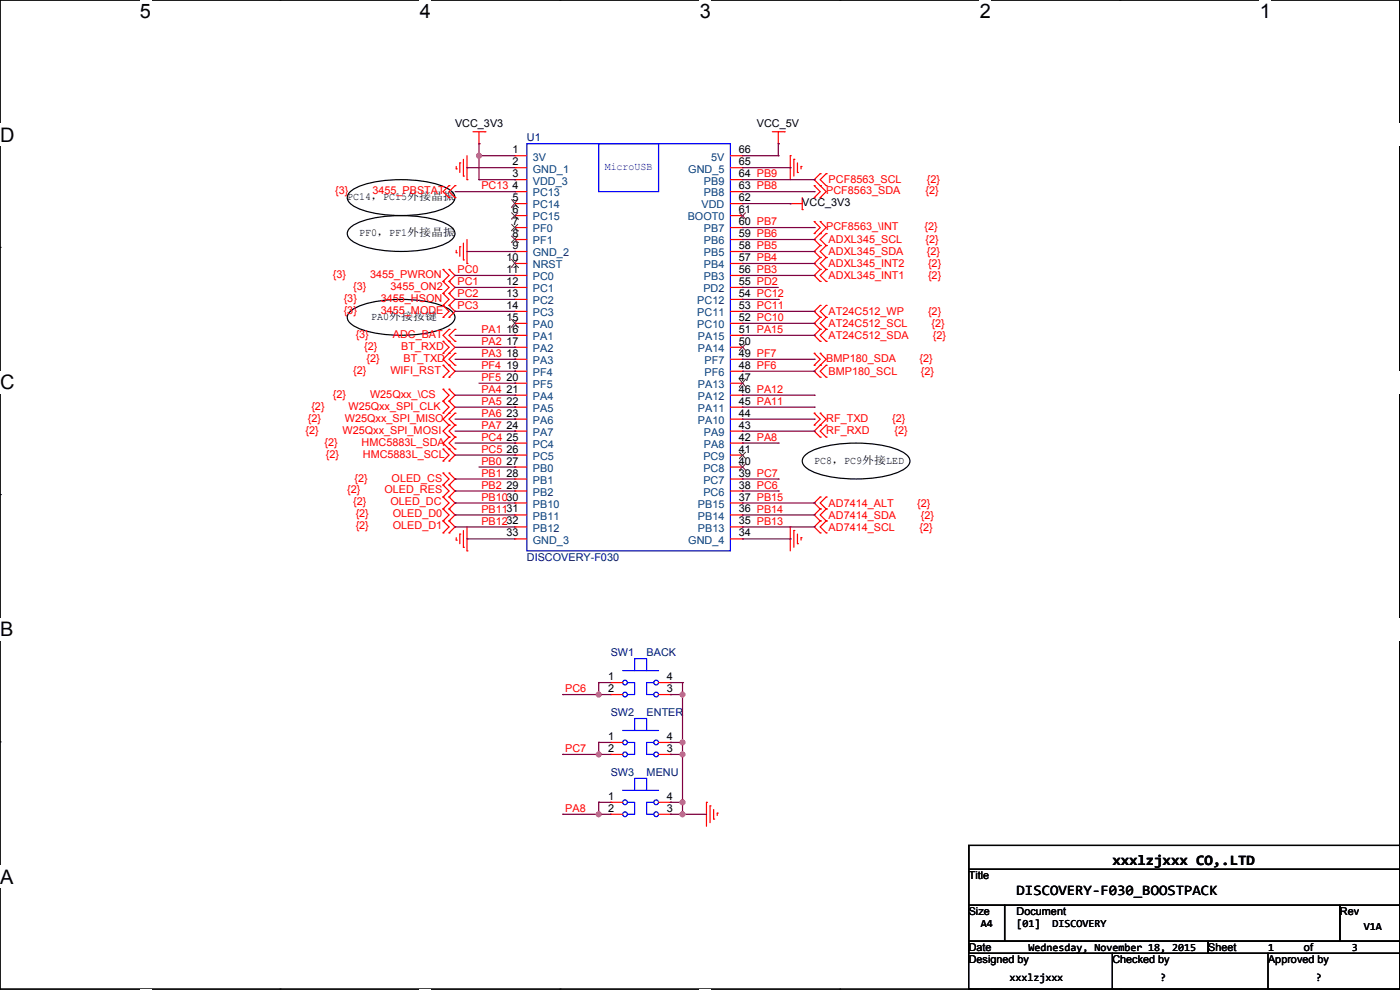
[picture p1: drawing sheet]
<svg xmlns="http://www.w3.org/2000/svg" width="297mm" height="210mm" viewBox="0 0 297 210" stroke-linecap="round" stroke-linejoin="round" font-family="sans-serif">
<path d="M0 0h296.9v209.8h-296.9z" fill="none" stroke="#000" stroke-width=".25"/>
<g fill="#fff">
<path d="M29.7 0h2.3v4.7h-2.3z"/>
<path d="M29.7 209.8h2.3v.2h-2.3z"/>
</g>
<path d="M59.4 0h.1M59.4 209.8h.1" fill="none" stroke="#000" stroke-width=".25"/>
<g fill="#fff">
<path d="M89.1 0h2.3v4.7h-2.3z"/>
<path d="M89.1 209.8h2.3v.2h-2.3z"/>
</g>
<path d="M118.8 0h.1M118.8 209.8h.1" fill="none" stroke="#000" stroke-width=".25"/>
<g fill="#fff">
<path d="M148.5 0h2.3v4.7h-2.3z"/>
<path d="M148.5 209.8h2.3v.2h-2.3z"/>
</g>
<path d="M178.2 0h.1M178.2 209.8h.1" fill="none" stroke="#000" stroke-width=".25"/>
<g fill="#fff">
<path d="M207.8 0h2.4v4.7h-2.4z"/>
<path d="M207.8 209.8h2.4v.2h-2.4z"/>
</g>
<path d="M237.5 0h.1M237.5 209.8h.1" fill="none" stroke="#000" stroke-width=".25"/>
<g fill="#fff">
<path d="M267.2 0h2.4v4.7h-2.4z"/>
<path d="M267.2 209.8h2.4v.2h-2.4z"/>
<path d="M0 26.2h3.1v4.8h-3.1z"/>
<path d="M296.9 26.2l.1 4.8z"/>
<path d="M0 78.7h3.1v4.7h-3.1z"/>
<path d="M296.9 78.7l.1 4.7z"/>
</g>
<path d="M0 52.5h.1M296.9 52.5h.1" fill="none" stroke="#000" stroke-width=".25"/>
<g fill="#fff">
<path d="M0 131.1h2.8v4.8h-2.8z"/>
<path d="M296.9 131.1l.1 4.8z"/>
</g>
<path d="M0 104.9h.1M296.9 104.9h.1" fill="none" stroke="#000" stroke-width=".25"/>
<g fill="#fff">
<path d="M0 183.6h2.8v4.7h-2.8z"/>
<path d="M296.9 183.6l.1 4.7z"/>
</g>
<g fill="none" stroke="#000" stroke-width=".25">
<path d="M74.1 48.5a9.6 9.6 0 0 1 5.2-2.3 29.2 29.2 0 0 1 14.8 1 3.4 3.4 0 0 1 2.4 2.3 2.49 2.49 0 0 1-1.5 2 25.6 25.6 0 0 1-14.4 1.5l-1.3-.2a9.6 9.6 0 0 1-5.2-2.3 1.46 1.46 0 0 1 0-2zM74.1 40.9a9.6 9.6 0 0 1 5.2-2.3 29.2 29.2 0 0 1 14.8 1 3.4 3.4 0 0 1 2.4 2.3 2.49 2.49 0 0 1-1.5 1.9 25.6 25.6 0 0 1-14.4 1.6l-1.3-.2a9.6 9.6 0 0 1-5.2-2.3 1.46 1.46 0 0 1 0-2zM74.1 66.3a9.6 9.6 0 0 1 5.2-2.3 29.2 29.2 0 0 1 14.8 1 3.4 3.4 0 0 1 2.4 2.3 2.49 2.49 0 0 1-1.5 1.9 25.6 25.6 0 0 1-14.4 1.6l-1.3-.2a9.6 9.6 0 0 1-5.2-2.3 1.46 1.46 0 0 1 0-2zM170.6 96.8a9.6 9.6 0 0 1 5.2-2.3 29.2 29.2 0 0 1 14.9 1 3.4 3.4 0 0 1 2.3 2.3 2.49 2.49 0 0 1-1.5 1.9 25.6 25.6 0 0 1-14.3 1.6l-1.4-.2a9.6 9.6 0 0 1-5.2-2.3 1.46 1.46 0 0 1 0-2zM0 157.4h.1M296.9 157.4h.1M205.5 179.3h91.4v5.1h-91.4zM205.5 179.3v30.5M205.5 184.4h91.4v7.6h-91.4zM205.5 192h7.6v7.7h-7.6zM205.5 199.7h50.8v2.5h-50.8zM213.1 192h71.1v7.7h-71.1z"/>
<path d="M256.3 199.7h40.6v2.5h-40.6zM284.2 192h12.7v7.7h-12.7zM205.5 209.8h.1M236 209.8h.1M236 202.2v7.6M269 209.8h.1M269 202.2v7.6M296.9 202.2v7.6h-91.4"/>
</g>
<g fill="none" stroke="#f00" stroke-width=".25">
<path d="M95.3 39.4h.1M95.3 39.4l-1.3 1.3 1.3 1.2M96.5 39.4h.1M96.5 39.4l-1.2 1.3 1.2 1.2M96.8 35.8h.1M96.8 35.3v.5M97.5 34.6h.1M97.5 34.6v2M98.3 37.3h.1M98.3 33.8v3.5M99.1 38.1h.1M99.1 33v5.1"/>
<path d="M100.3 28h2.6M101.6 30.5h.1M101.6 28v2.5M102.9 28h.1M109.2 33h.1M109.2 35.6h.1M109.2 38.1h.1M109.2 33h2.6M109.2 35.6h2.6M109.2 38.1h2.6M155 33h2.5M155 35.6h2.5"/>
<path d="M155 38.1h2.5M157.5 38.1h.1M157.5 35.6h.1M157.5 33h.1M163.8 28h2.6M165.1 30.5h.1M165.1 28v2.5M166.4 28h.1M167.7 33h.1M167.7 33v5.1M168.4 33.8h.1M168.4 33.8v3.5"/>
<path d="M169.2 36.6h.1M169.2 34.6v2M169.9 35.3h.1M169.9 35.3v.5M172.7 39.4h.1M172.7 39.4l1.3 1.3-1.3 1.2M174 36.8h.1M174 39.4h.1M174 36.8l-1.3 1.3 2.6 2.6-1.3 1.2M175.3 39.4h.1M175.3 36.8h.1M175.3 36.8l-1.3 1.3 1.3 1.3"/>
<path d="M94 59.7h.1M94 57.2h.1M94 59.7l1.3 1.3-1.3 1.2M94 57.2l1.3 1.2-1.3 1.3M95.3 59.7h.1M95.3 57.2h.1M95.3 41.9h.1M95.3 59.7l1.2 1.3-1.2 1.2M95.3 57.2l1.2 1.2-1.2 1.3M96.5 41.9h.1M96.8 53.6h.1M96.8 53.1v.5"/>
<path d="M97.5 52.3h.1M97.5 52.3v2.1M98.3 55.1h.1M98.3 51.6v3.5M99.1 55.9h.1M99.1 50.8v5.1M109.2 40.7h.1M109.2 43.2h.1M109.2 45.7h.1M109.2 48.3h.1M109.2 50.8h.1M109.2 53.4h.1"/>
<path d="M109.2 55.9h.1M109.2 58.4h.1M109.2 43.2h2.6M109.2 40.7h2.6M109.2 45.7h2.6M109.2 48.3h2.6M109.2 50.8h2.6M109.2 53.4h2.6M109.2 55.9h2.6M109.2 58.4h2.6M155 43.2h2.5M155 40.7h2.5"/>
<path d="M155 45.7h2.5M155 48.3h2.5M155 50.8h2.5M155 53.4h2.5M155 55.9h2.5M155 58.4h2.5M157.5 58.4h.1M157.5 55.9h.1M157.5 53.4h.1M157.5 50.8h.1M157.5 48.3h.1M157.5 45.7h.1"/>
<path d="M157.5 43.2h.1M157.5 40.7h.1M167.7 43.2h.1M167.7 43.2h2.5M170.2 44.5h.1M170.2 41.9v2.6M172.7 41.9h.1M172.7 49.5h.1M172.7 47h.1M172.7 47l1.3 1.3-1.3 1.2M174 52.1h.1M174 54.6h.1"/>
<path d="M174 49.5h.1M174 57.2h.1M174 59.7h.1M174 41.9h.1M174 47h.1M174 52.1l-1.3 1.3 1.3 1.2M174 47l1.3 1.3-2.6 2.5 1.3 1.3M174 57.2l-1.3 1.2 1.3 1.3M174 54.6l-1.3 1.3 1.3 1.3M175.3 54.6h.1M175.3 52.1h.1M175.3 49.5h.1"/>
<path d="M175.3 59.7h.1M175.3 57.2h.1M175.3 52.1l-1.3 1.3 1.3 1.2M175.3 49.5l-1.3 1.3 1.3 1.3M175.3 57.2l-1.3 1.2 1.3 1.3M175.3 54.6l-1.3 1.3 1.3 1.3M94 72.4h.1M94 74.9h.1M94 77.5h.1M94 64.8h.1M94 67.3h.1M94 62.2h.1"/>
<path d="M94 72.4l1.3 1.3-1.3 1.2M94 77.5l1.3 1.3-1.3 1.2M94 64.8l1.3 1.3-1.3 1.2M94 62.2l1.3 1.3-1.3 1.3M95.3 74.9h.1M95.3 77.5h.1M95.3 72.4h.1M95.3 69.9h.1M95.3 67.3h.1M95.3 64.8h.1M95.3 62.2h.1M95.3 69.9l-1.3 1.2 2.5 2.6-2.5 2.5 2.5 2.6-1.2 1.2"/>
<path d="M95.3 64.8l1.2 1.3-1.2 1.2M95.3 62.2l1.2 1.3-1.2 1.3M96.5 74.9h.1M96.5 77.5h.1M96.5 69.9h.1M96.5 72.4h.1M96.5 74.9l-1.2 1.3 1.2 1.3M96.5 69.9l-1.2 1.2 1.2 1.3M109.2 61h.1M109.2 63.5h.1M109.2 66.1h.1M109.2 68.6h.1"/>
<path d="M109.2 71.1h.1M109.2 73.7h.1M109.2 76.2h.1M109.2 78.8h.1M109.2 61h2.6M109.2 63.5h2.6M109.2 66.1h2.6M109.2 68.6h2.6M109.2 71.1h2.6M109.2 73.7h2.6M109.2 76.2h2.6M109.2 78.8h2.6"/>
<path d="M155 61h2.5M155 63.5h2.5M155 66.1h2.5M155 68.6h2.5M155 71.1h2.5M155 73.7h2.5M155 76.2h2.5M155 78.8h2.5M157.5 78.8h.1M157.5 76.2h.1M157.5 73.7h.1M157.5 71.1h.1"/>
<path d="M157.5 68.6h.1M157.5 66.1h.1M157.5 63.5h.1M157.5 61h.1M172.7 77.5h.1M172.7 74.9h.1M172.7 74.9l1.3 1.3-1.3 1.3M174 67.3h.1M174 69.9h.1M174 64.8h.1M174 72.4h.1M174 77.5h.1"/>
<path d="M174 74.9h.1M174 67.3l-1.3 1.3 1.3 1.3M174 64.8l-1.3 1.3 1.3 1.2M174 69.9l-1.3 1.2 1.3 1.3M174 74.9l1.3 1.3-2.6 2.6 1.3 1.2M175.3 69.9h.1M175.3 67.3h.1M175.3 64.8h.1M175.3 72.4h.1M175.3 77.5h.1M175.3 67.3l-1.3 1.3 1.3 1.3M175.3 64.8l-1.3 1.3 1.3 1.2"/>
<path d="M175.3 69.9l-1.3 1.2 1.3 1.3M175.3 77.5l-1.3 1.3 1.3 1.2M94 85.1h.1M94 87.6h.1M94 82.6h.1M94 95.3h.1M94 97.8h.1M94 80h.1M94 85.1l1.3 1.3-1.3 1.2M94 82.6l1.3 1.2-1.3 1.3M94 95.3l1.3 1.2-1.3 1.3M95.3 87.6h.1"/>
<path d="M95.3 85.1h.1M95.3 82.6h.1M95.3 90.2h.1M95.3 92.7h.1M95.3 97.8h.1M95.3 95.3h.1M95.3 80h.1M95.3 85.1l1.2 1.3-2.5 2.5 1.3 1.3M95.3 82.6l1.2 1.2-1.2 1.3M95.3 90.2l-1.3 1.3 1.3 1.2M95.3 92.7l-1.3 1.3 2.5 2.5-1.2 1.3M96.5 87.6h.1"/>
<path d="M96.5 90.2h.1M96.5 92.7h.1M96.5 95.3h.1M96.5 87.6l-1.2 1.3 1.2 1.3M96.5 90.2l-1.2 1.3 1.2 1.2M96.5 92.7l-1.2 1.3 1.2 1.3M109.2 81.3h.1M109.2 83.8h.1M109.2 86.4h.1M109.2 88.9h.1M109.2 91.5h.1M109.2 94h.1"/>
<path d="M109.2 96.5h.1M109.2 99.1h.1M109.2 81.3h2.6M109.2 83.8h2.6M109.2 86.4h2.6M109.2 88.9h2.6M109.2 91.5h2.6M109.2 94h2.6M109.2 96.5h2.6M109.2 99.1h2.6M155 81.3h2.5M155 83.8h2.5"/>
<path d="M155 86.4h2.5M155 88.9h2.5M155 91.5h2.5M155 94h2.5M155 96.5h2.5M155 99.1h2.5M157.5 99.1h.1M157.5 96.5h.1M157.5 94h.1M157.5 91.5h.1M157.5 88.9h.1M157.5 86.4h.1"/>
<path d="M157.5 83.8h.1M157.5 81.3h.1M172.7 90.2h.1M172.7 87.6h.1M172.7 87.6l1.3 1.3-1.3 1.3M174 80h.1M174 90.2h.1M174 87.6h.1M174 92.7h.1M174 87.6l1.3 1.3-2.6 2.6 1.3 1.2M175.3 80h.1M175.3 92.7h.1"/>
<path d="M175.3 90.2h.1M175.3 90.2l-1.3 1.3 1.3 1.2M94 100.3h.1M94 102.9h.1M94 105.4h.1M94 108h.1M94 110.5h.1M94 113h.1M94 100.3l1.3 1.3-1.3 1.3M94 102.9l1.3 1.3-1.3 1.2M94 105.4l1.3 1.3-1.3 1.3M94 108l1.3 1.2-1.3 1.3"/>
<path d="M94 110.5l1.3 1.3-1.3 1.2M95.3 102.9h.1M95.3 100.3h.1M95.3 105.4h.1M95.3 108h.1M95.3 110.5h.1M95.3 113h.1M95.3 100.3l1.2 1.3-1.2 1.3M95.3 102.9l1.2 1.3-1.2 1.2M95.3 105.4l1.2 1.3-1.2 1.3M95.3 108l1.2 1.2-1.2 1.3M95.3 110.5l1.2 1.3-1.2 1.2"/>
<path d="M96.8 114.6h.1M96.8 114.1v.5M97.5 113.3h.1M97.5 113.3v2M98.3 116.1h.1M98.3 112.5v3.6M99.1 116.9h.1M99.1 111.8v5.1M109.2 101.6h.1M109.2 104.2h.1M109.2 106.7h.1M109.2 109.2h.1"/>
<path d="M109.2 111.8h.1M109.2 114.3h.1M109.2 101.6h2.6M109.2 104.2h2.6M109.2 106.7h2.6M109.2 109.2h2.6M109.2 111.8h2.6M109.2 114.3h2.6M155 101.6h2.5M155 104.2h2.5M155 106.7h2.5M155 109.2h2.5"/>
<path d="M155 111.8h2.5M155 114.3h2.5M157.5 114.3h.1M157.5 111.8h.1M157.5 109.2h.1M157.5 106.7h.1M157.5 104.2h.1M157.5 101.6h.1M167.7 111.8h.1M167.7 111.8v5.1M168.4 112.5h.1M168.4 112.5v3.6"/>
<path d="M169.2 115.3h.1M169.2 113.3v2M169.9 114.1h.1M169.9 114.1v.5M174 105.4h.1M174 108h.1M174 110.5h.1M174 113h.1M174 105.4l-1.3 1.3 1.3 1.3M174 108l-1.3 1.2 1.3 1.3M174 110.5l-1.3 1.3 1.3 1.2M175.3 108h.1"/>
<path d="M175.3 105.4h.1M175.3 110.5h.1M175.3 113h.1M175.3 105.4l-1.3 1.3 1.3 1.3M175.3 108l-1.3 1.2 1.3 1.3M175.3 110.5l-1.3 1.3 1.3 1.2M129.6 144.8h.1M129.6 147.3h.1M129.6 157.5h.1M129.6 144.8h2.5M129.6 147.3h2.5M129.6 157.5h2.5"/>
<path d="M139.7 144.8h2.6M139.7 147.3h2.6M139.7 157.5h2.6M142.3 144.8h.1M142.3 147.3h.1M142.3 157.5h.1M129.6 170.2h.1M129.6 172.7h.1M129.6 160h.1M129.6 170.2h2.5M129.6 172.7h2.5M129.6 160h2.5"/>
<path d="M139.7 170.2h2.6M139.7 172.7h2.6M139.7 160h2.6M142.3 170.2h.1M142.3 172.7h.1M142.3 160h.1M149.9 170.2h.1M149.9 170.2v5.1M150.6 171h.1M150.6 171v3.5M151.4 173.7h.1M151.4 171.7v2"/>
<path d="M152.2 172.5h.1M152.2 172.5v.5"/>
</g>
<g fill="none" stroke="#00f" stroke-width=".25">
<path d="M111.8 30.5h43.2v86.4h-43.2zM127 30.5h12.7v10.2h-12.7zM132.1 142.3h7.6M132.1 155h7.6M133.1 144.8h1.5v2.5h-1.5M133.1 157.5h1.5v2.5h-1.5M134.6 142.3v-2.6h2.6v2.6M134.6 155v-2.6h2.6v2.6M138.7 144.8h-1.5v2.5h1.5M138.7 157.5h-1.5v2.5h1.5M132.1 167.7h7.6M133.1 170.2h1.5v2.5h-1.5"/>
<path d="M134.6 167.7v-2.6h2.6v2.6M138.7 170.2h-1.5v2.5h1.5"/>
<circle cx="132.6" cy="147.3" r=".5"/>
<circle cx="132.6" cy="144.8" r=".5"/>
<circle cx="132.6" cy="157.5" r=".5"/>
<circle cx="139.2" cy="147.3" r=".5"/>
<circle cx="139.2" cy="144.8" r=".5"/>
<circle cx="139.2" cy="157.5" r=".5"/>
<circle cx="132.6" cy="172.7" r=".5"/>
<circle cx="132.6" cy="160" r=".5"/>
<circle cx="132.6" cy="170.2" r=".5"/>
<circle cx="139.2" cy="172.7" r=".5"/>
<circle cx="139.2" cy="170.2" r=".5"/>
<circle cx="139.2" cy="160" r=".5"/>
</g>
<g fill="none" stroke="#804000" stroke-width=".21">
<path d="M108.5 44h.1M108.5 46.5h.1M108.5 49h.1M108.5 51.4h.1M108.5 56.7h.1M108.5 42.3l1.4 1.7M108.5 45.1l1.4 1.4M108.5 47.5l1.4 1.5M108.5 50l1.4 1.4M108.5 55l1.4 1.7M109.9 44h.1M109.9 46.5h.1"/>
<path d="M109.9 49h.1M109.9 51.4h.1M109.9 56.7h.1M109.9 42.3l-1.4 1.7M109.9 45.1l-1.4 1.4M109.9 47.5l-1.4 1.5M109.9 50l-1.4 1.4M109.9 55l-1.4 1.7M156.8 46.5h.1M156.8 45.1l1.4 1.4M158.2 46.5h.1M158.2 45.1l-1.4 1.4"/>
<path d="M108.5 69.4h.1M108.5 67.7l1.4 1.7M109.9 69.4h.1M109.9 67.7l-1.4 1.7M156.8 74.4h.1M156.8 72.9l1.4 1.5M158.2 74.4h.1M158.2 72.9l-1.4 1.5M156.8 99.8h.1M156.8 97.3h.1M156.8 82.1h.1M156.8 98.3l1.4 1.5"/>
<path d="M156.8 95.9l1.4 1.4M156.8 80.4l1.4 1.7M158.2 99.8h.1M158.2 97.3h.1M158.2 82.1h.1M158.2 98.3l-1.4 1.5M158.2 95.9l-1.4 1.4M158.2 80.4l-1.4 1.7"/>
</g>
<g fill="none" stroke="#800040" stroke-width=".25">
<path d="M99.1 35.6h.1M99.1 35.6h10.1M101.6 30.5h.1M101.6 33h.1M101.6 38.1h.1M101.6 30.5v7.6M101.6 33h7.6M101.6 38.1h7.6M109.2 38.1h.1M157.5 35.6h10.2M157.5 33h7.6M157.5 38.1h15.2"/>
<path d="M165.1 33h.1M165.1 30.5h.1M165.1 30.5v2.5M167.7 35.6h.1M172.7 38.1h.1M96.5 58.4h.1M96.5 40.7h12.7M96.5 58.4h12.7M99.1 53.4h10.1M109.2 40.7h.1M109.2 53.4h.1M157.5 40.7h15.2"/>
<path d="M157.5 53.4h15.2M157.5 58.4h15.2M157.5 43.2h10.2M157.5 48.3h15.2M157.5 50.8h15.2M157.5 55.9h15.2M167.7 43.2h.1M172.7 40.7h.1M172.7 48.3h.1M172.7 50.8h.1M172.7 53.4h.1M172.7 55.9h.1"/>
<path d="M172.7 58.4h.1M96.5 61h.1M96.5 63.5h.1M96.5 66.1h.1M96.5 61h12.7M96.5 63.5h12.7M96.5 66.1h12.7M96.5 71.1h12.7M96.5 73.7h12.7M96.5 76.2h12.7M96.5 78.8h12.7M109.2 71.1h.1"/>
<path d="M109.2 73.7h.1M109.2 76.2h.1M109.2 78.8h.1M157.5 61h.1M157.5 61h7.6M157.5 63.5h7.6M157.5 66.1h15.2M157.5 71.1h15.2M157.5 76.2h15.2M157.5 78.8h15.2M157.5 68.6h15.2M165.1 63.5h.1"/>
<path d="M172.7 66.1h.1M172.7 68.6h.1M172.7 71.1h.1M172.7 76.2h.1M172.7 78.8h.1M96.5 83.8h12.7M96.5 86.4h12.7M96.5 88.9h12.7M96.5 91.5h12.7M96.5 94h12.7M96.5 96.5h12.7M101.6 81.3h7.6"/>
<path d="M101.6 99.1h7.6M109.2 81.3h.1M109.2 83.8h.1M109.2 86.4h.1M109.2 88.9h.1M109.2 91.5h.1M109.2 94h.1M109.2 96.5h.1M109.2 99.1h.1M157.5 83.8h15.2M157.5 86.4h15.2M157.5 88.9h15.2"/>
<path d="M157.5 91.5h15.2M157.5 94h7.6M165.1 94h.1M172.7 83.8h.1M172.7 86.4h.1M172.7 88.9h.1M172.7 91.5h.1M96.5 101.6h.1M96.5 104.2h.1M96.5 106.7h.1M96.5 109.2h.1M96.5 111.8h.1"/>
<path d="M96.5 101.6h12.7M96.5 104.2h12.7M96.5 106.7h12.7M96.5 109.2h12.7M96.5 111.8h12.7M99.1 114.3h.1M99.1 114.3h10.1M157.5 101.6h7.6M157.5 104.2h7.6M157.5 106.7h15.2M157.5 109.2h15.2M157.5 111.8h15.2"/>
<path d="M157.5 114.3h10.2M165.1 101.6h.1M165.1 104.2h.1M167.7 114.3h.1M172.7 106.7h.1M172.7 109.2h.1M172.7 111.8h.1M119.4 147.3h.1M119.4 147.3h10.2M127 144.8h.1M127 147.3h.1M127 157.5h.1"/>
<path d="M127 144.8v2.5M127 157.5v2.5M127 144.8h2.6M127 157.5h2.6M142.3 144.8h.1M142.3 147.3h.1M142.3 157.5h.1M142.3 147.3h2.5M142.3 144.8h2.5M142.3 157.5h2.5M144.8 144.8h.1M144.8 147.3h.1"/>
<path d="M144.8 157.5h.1M144.8 144.8v27.9M119.4 160h.1M119.4 172.7h.1M119.4 160h10.2M119.4 172.7h10.2M127 170.2h.1M127 160h.1M127 172.7h.1M127 170.2v2.5M127 170.2h2.6M142.3 172.7h.1"/>
<path d="M142.3 170.2h.1M142.3 160h.1M142.3 160h2.5M142.3 172.7h7.6M142.3 170.2h2.5M144.8 170.2h.1M144.8 172.7h.1M144.8 160h.1"/>
</g>
<g fill="#f0f" stroke="#f0f" stroke-width=".25">
<circle cx="127" cy="147.3" r=".5"/>
<circle cx="127" cy="172.7" r=".5"/>
<circle cx="127" cy="160" r=".5"/>
<circle cx="144.8" cy="170.2" r=".5"/>
<circle cx="144.8" cy="172.7" r=".5"/>
<circle cx="144.8" cy="157.5" r=".5"/>
<circle cx="144.8" cy="147.3" r=".5"/>
<circle cx="144.8" cy="160" r=".5"/>
<circle cx="101.6" cy="33" r=".5"/>
</g>
<g font-size="4.2">
<text x="29.7" y="3.8">5</text>
<text x="89.1" y="3.8">4</text>
<text x="148.5" y="3.8">3</text>
<text x="207.8" y="3.8">2</text>
<text x="267.2" y="3.8">1</text>
<text x="0" y="30.1">D</text>
<text x="0" y="82.5">C</text>
<text x="0" y="135">B</text>
<text x="0" y="187.4">A</text>
<text x="296.9" y="187.4">A</text>
</g>
<g font-size="3">
<text x="236" y="183.4">xxxlzjxxx CO,.LTD</text>
<text x="215.7" y="189.8">DISCOVERY-F030_BOOSTPACK</text>
</g>
<g font-size="2.3">
<text x="96.5" y="27">VCC_3V3</text>
<text x="160.5" y="27">VCC_5V</text>
<text x="108.7" y="32.5">1</text>
<text x="108.7" y="35.1">2</text>
<text x="156.7" y="35.1">65</text>
<text x="156.7" y="32.5">66</text>
<text x="108.7" y="37.6">3</text>
<text x="108.7" y="40.1">4</text>
<text x="156.7" y="40.1">63 PB8</text>
<text x="156.7" y="37.6">64 PB9</text>
<text x="73.7" y="42.5">PC14，PC15外接晶振</text>
<text x="108.7" y="42.7">5</text>
<text x="108.7" y="45.2">6</text>
<text x="108.7" y="47.8">7</text>
<text x="156.7" y="47.8">60 PB7</text>
<text x="156.7" y="45.2">61</text>
<text x="156.7" y="42.7">62</text>
<text x="170.2" y="43.7">VCC_3V3</text>
<text x="76.2" y="50.1">PF0，PF1外接晶振</text>
<text x="108.7" y="50.3">8</text>
<text x="108.7" y="52.8">9</text>
<text x="156.7" y="52.8">58 PB5</text>
<text x="156.7" y="50.3">59 PB6</text>
<text x="107.4" y="55.4">10</text>
<text x="107.4" y="57.9">11</text>
<text x="156.7" y="57.9">56 PB3</text>
<text x="156.7" y="55.4">57 PB4</text>
<text x="107.4" y="60.5">12</text>
<text x="107.4" y="63">13</text>
<text x="107.4" y="65.5">14</text>
<text x="156.7" y="65.5">53 PC11</text>
<text x="156.7" y="63">54 PC12</text>
<text x="156.7" y="60.5">55 PD2</text>
<text x="78.8" y="67.9">PA0外接按键</text>
<text x="107.4" y="68.1">15</text>
<text x="107.4" y="70.6">16</text>
<text x="156.7" y="70.6">51 PA15</text>
<text x="156.7" y="68.1">52 PC10</text>
<text x="107.4" y="73.2">17</text>
<text x="107.4" y="75.7">18</text>
<text x="156.7" y="75.7">49 PF7</text>
<text x="156.7" y="73.2">50</text>
<text x="107.4" y="78.2">19</text>
<text x="107.4" y="80.8">20</text>
<text x="107.4" y="83.3">21</text>
<text x="156.7" y="83.3">46 PA12</text>
<text x="156.7" y="80.8">47</text>
<text x="156.7" y="78.2">48 PF6</text>
<text x="107.4" y="85.9">22</text>
<text x="107.4" y="88.4">23</text>
<text x="156.7" y="88.4">44</text>
<text x="156.7" y="85.9">45 PA11</text>
<text x="107.4" y="90.9">24</text>
<text x="107.4" y="93.5">25</text>
<text x="156.7" y="93.5">42 PA8</text>
<text x="156.7" y="90.9">43</text>
<text x="107.4" y="96">26</text>
<text x="107.4" y="98.6">27</text>
<text x="107.4" y="101.1">28</text>
<text x="156.7" y="101.1">39 PC7</text>
<text x="156.7" y="98.6">40</text>
<text x="156.7" y="96">41</text>
<text x="172.7" y="98.4">PC8，PC9外接LED</text>
<text x="107.4" y="103.6">29</text>
<text x="156.7" y="106.2">37 PB15</text>
<text x="156.7" y="103.6">38 PC6</text>
<text x="107.4" y="113.8">33</text>
<text x="156.7" y="113.8">34</text>
<text x="156.7" y="111.3">35 PB13</text>
<text x="156.7" y="108.7">36 PB14</text>
<text x="129" y="144.3">1</text>
<text x="129" y="146.8">2</text>
<text x="141.5" y="144.3">4</text>
<text x="141.5" y="146.8">3</text>
<text x="129" y="157">1</text>
<text x="129" y="159.5">2</text>
<text x="141.5" y="157">4</text>
<text x="141.5" y="159.5">3</text>
<text x="129" y="169.7">1</text>
<text x="129" y="172.2">2</text>
<text x="141.5" y="169.7">4</text>
<text x="141.5" y="172.2">3</text>
<text x="205.5" y="186.5">Title</text>
<text x="205.5" y="194.1">Size</text>
<text x="208" y="196.7">A4</text>
<text x="215.7" y="196.7">[01]</text>
<text x="215.7" y="194.1">Document</text>
<text x="223.3" y="196.7">DISCOVERY</text>
<text x="284.3" y="194.1">Rev</text>
<text x="289.3" y="197.2">V1A</text>
<text x="205.5" y="201.7">Date</text>
<text x="218.2" y="201.8">Wednesday, November 18, 2015</text>
<text x="256.3" y="201.7">Sheet</text>
<text x="269" y="201.8">1</text>
<text x="276.6" y="201.7">of</text>
<text x="286.8" y="201.8">3</text>
<text x="205.5" y="204.2">Designed by</text>
<text x="214.1" y="208.1">xxxlzjxxx</text>
<text x="236" y="204.2">Checked by</text>
<text x="246.1" y="208.1">?</text>
<text x="269" y="204.2">Approved by</text>
<text x="279.2" y="208.1">?</text>
</g>
<g font-size="2.3" fill="#000080">
<text x="111.8" y="30">U1</text>
<text x="111.8" y="118.9">DISCOVERY-F030</text>
<text x="129.6" y="139.2">SW1</text>
<text x="137.2" y="139.2">BACK</text>
<text x="129.6" y="151.9">SW2</text>
<text x="137.2" y="151.9">ENTER</text>
<text x="129.6" y="164.6">SW3</text>
<text x="137.2" y="164.6">MENU</text>
</g>
<g font-size="2.3" fill="#004080">
<text x="113" y="34.1">3V</text>
<text x="150.9" y="34.1">5V</text>
<text x="113" y="36.6">GND_1</text>
<text x="113" y="39.1">VDD_3</text>
<text x="113" y="41.7">PC13</text>
<text x="146" y="36.6">GND_5</text>
<text x="149.3" y="41.7">PB8</text>
<text x="149.3" y="39.1">PB9</text>
<text x="113" y="44.2">PC14</text>
<text x="113" y="46.8">PC15</text>
<text x="145.9" y="46.8">BOOT0</text>
<text x="148.8" y="44.2">VDD</text>
<text x="113" y="49.3">PF0</text>
<text x="113" y="51.8">PF1</text>
<text x="149.3" y="51.8">PB6</text>
<text x="149.3" y="49.3">PB7</text>
<text x="113" y="54.4">GND_2</text>
<text x="113" y="56.9">NRST</text>
<text x="113" y="59.5">PC0</text>
<text x="149.3" y="59.5">PB3</text>
<text x="149.3" y="56.9">PB4</text>
<text x="149.3" y="54.4">PB5</text>
<text x="113" y="62">PC1</text>
<text x="113" y="64.5">PC2</text>
<text x="147.9" y="64.5">PC12</text>
<text x="149.2" y="62">PD2</text>
<text x="113" y="67.1">PC3</text>
<text x="113" y="69.6">PA0</text>
<text x="147.9" y="69.6">PC10</text>
<text x="147.9" y="67.1">PC11</text>
<text x="113" y="72.2">PA1</text>
<text x="113" y="74.7">PA2</text>
<text x="113" y="77.2">PA3</text>
<text x="148.1" y="74.7">PA14</text>
<text x="148.1" y="72.2">PA15</text>
<text x="149.5" y="77.2">PF7</text>
<text x="113" y="79.8">PF4</text>
<text x="113" y="82.3">PF5</text>
<text x="148.1" y="82.3">PA13</text>
<text x="149.5" y="79.8">PF6</text>
<text x="113" y="84.9">PA4</text>
<text x="113" y="87.4">PA5</text>
<text x="113" y="89.9">PA6</text>
<text x="148.1" y="89.9">PA10</text>
<text x="148.1" y="87.4">PA11</text>
<text x="148.1" y="84.9">PA12</text>
<text x="113" y="92.5">PA7</text>
<text x="113" y="95">PC4</text>
<text x="149.3" y="95">PA8</text>
<text x="149.3" y="92.5">PA9</text>
<text x="113" y="97.6">PC5</text>
<text x="113" y="100.1">PB0</text>
<text x="149.2" y="100.1">PC8</text>
<text x="149.2" y="97.6">PC9</text>
<text x="113" y="102.6">PB1</text>
<text x="113" y="105.2">PB2</text>
<text x="113" y="107.7">PB10</text>
<text x="148.1" y="107.7">PB15</text>
<text x="149.2" y="105.2">PC6</text>
<text x="149.2" y="102.6">PC7</text>
<text x="113" y="110.3">PB11</text>
<text x="113" y="112.8">PB12</text>
<text x="148.1" y="112.8">PB13</text>
<text x="148.1" y="110.3">PB14</text>
<text x="113" y="115.3">GND_3</text>
<text x="146" y="115.3">GND_4</text>
</g>
<g font-size="2.3" fill="#f00">
<text x="71.1" y="41.2">{3}</text>
<text x="79" y="41.2">3455_PBSTAT</text>
<text x="102.1" y="40.1">PC13</text>
<text x="175.3" y="41.2">PCF8563_SDA</text>
<text x="175.8" y="38.9">PCF8563_SCL</text>
<text x="196.4" y="41.2">{2}</text>
<text x="196.6" y="38.9">{2}</text>
<text x="175.3" y="48.8">PCF8563_\INT</text>
<text x="175.8" y="51.6">ADXL345_SCL</text>
<text x="196.1" y="48.8">{2}</text>
<text x="196.4" y="51.6">{2}</text>
<text x="70.6" y="59">{3}</text>
<text x="78.5" y="59">3455_PWRON</text>
<text x="97" y="57.9">PC0</text>
<text x="175.8" y="54.1">ADXL345_SDA</text>
<text x="175.8" y="59.2">ADXL345_INT1</text>
<text x="175.8" y="56.7">ADXL345_INT2</text>
<text x="196.6" y="54.1">{2}</text>
<text x="196.9" y="59.2">{2}</text>
<text x="196.9" y="56.7">{2}</text>
<text x="72.9" y="64">{3}</text>
<text x="74.9" y="61.5">{3}</text>
<text x="80.8" y="64">3455_HSON</text>
<text x="82.8" y="61.5">3455_ON2</text>
<text x="97" y="60.5">PC1</text>
<text x="97" y="63">PC2</text>
<text x="97" y="65.5">PC3</text>
<text x="72.9" y="66.6">{3}</text>
<text x="75.5" y="71.7">{3}</text>
<text x="80.8" y="66.6">3455_MODE</text>
<text x="83.3" y="71.7">ADC_BAT</text>
<text x="102.1" y="70.6">PA1</text>
<text x="175.8" y="69.4">AT24C512_SCL</text>
<text x="175.8" y="66.8">AT24C512_WP</text>
<text x="175.8" y="71.9">AT24C512_SDA</text>
<text x="196.9" y="66.8">{2}</text>
<text x="197.6" y="69.4">{2}</text>
<text x="197.9" y="71.9">{2}</text>
<text x="77.2" y="74.2">{2}</text>
<text x="77.7" y="76.7">{2}</text>
<text x="85.1" y="74.2">BT_RXD</text>
<text x="85.6" y="76.7">BT_TXD</text>
<text x="102.1" y="73.2">PA2</text>
<text x="102.1" y="75.7">PA3</text>
<text x="175.3" y="76.7">BMP180_SDA</text>
<text x="195.1" y="76.7">{2}</text>
<text x="74.9" y="79.3">{2}</text>
<text x="82.8" y="79.3">WIFI_RST</text>
<text x="102.1" y="78.2">PF4</text>
<text x="102.1" y="80.8">PF5</text>
<text x="102.1" y="83.3">PA4</text>
<text x="175.8" y="79.5">BMP180_SCL</text>
<text x="195.3" y="79.5">{2}</text>
<text x="65.3" y="89.4">{2}</text>
<text x="66.1" y="86.9">{2}</text>
<text x="70.6" y="84.4">{2}</text>
<text x="73.2" y="89.4">W25Qxx_SPI_MISO</text>
<text x="73.9" y="86.9">W25Qxx_SPI_CLK</text>
<text x="78.5" y="84.4">W25Qxx_\CS</text>
<text x="102.1" y="85.9">PA5</text>
<text x="102.1" y="88.4">PA6</text>
<text x="175.3" y="89.4">RF_TXD</text>
<text x="189.3" y="89.4">{2}</text>
<text x="64.8" y="92">{2}</text>
<text x="68.8" y="94.5">{2}</text>
<text x="72.7" y="92">W25Qxx_SPI_MOSI</text>
<text x="76.7" y="94.5">HMC5883L_SDA</text>
<text x="102.1" y="90.9">PA7</text>
<text x="102.1" y="93.5">PC4</text>
<text x="175.3" y="92">RF_RXD</text>
<text x="189.8" y="92">{2}</text>
<text x="69.1" y="97.1">{2}</text>
<text x="77" y="97.1">HMC5883L_SCL</text>
<text x="102.1" y="96">PC5</text>
<text x="102.1" y="98.6">PB0</text>
<text x="102.1" y="101.1">PB1</text>
<text x="73.7" y="104.7">{2}</text>
<text x="74.9" y="107.2">{2}</text>
<text x="75.2" y="102.1">{2}</text>
<text x="81.5" y="104.7">OLED_RES</text>
<text x="82.8" y="107.2">OLED_DC</text>
<text x="83.1" y="102.1">OLED_CS</text>
<text x="102.1" y="103.6">PB2</text>
<text x="102.1" y="106.2">PB1030</text>
<text x="175.8" y="107.5">AD7414_ALT</text>
<text x="194.6" y="107.5">{2}</text>
<text x="75.5" y="109.8">{2}</text>
<text x="75.5" y="112.3">{2}</text>
<text x="83.3" y="109.8">OLED_D0</text>
<text x="83.3" y="112.3">OLED_D1</text>
<text x="102.1" y="108.7">PB1131</text>
<text x="102.1" y="111.3">PB1232</text>
<text x="175.8" y="110">AD7414_SDA</text>
<text x="175.8" y="112.6">AD7414_SCL</text>
<text x="195.1" y="112.6">{2}</text>
<text x="195.3" y="110">{2}</text>
<text x="119.9" y="146.8">PC6</text>
<text x="119.9" y="159.5">PC7</text>
<text x="119.9" y="172.2">PA8</text>
</g>
<text font-size="2.3" fill="#00f" x="128.3" y="36.1">MicroUSB</text>
</svg>
